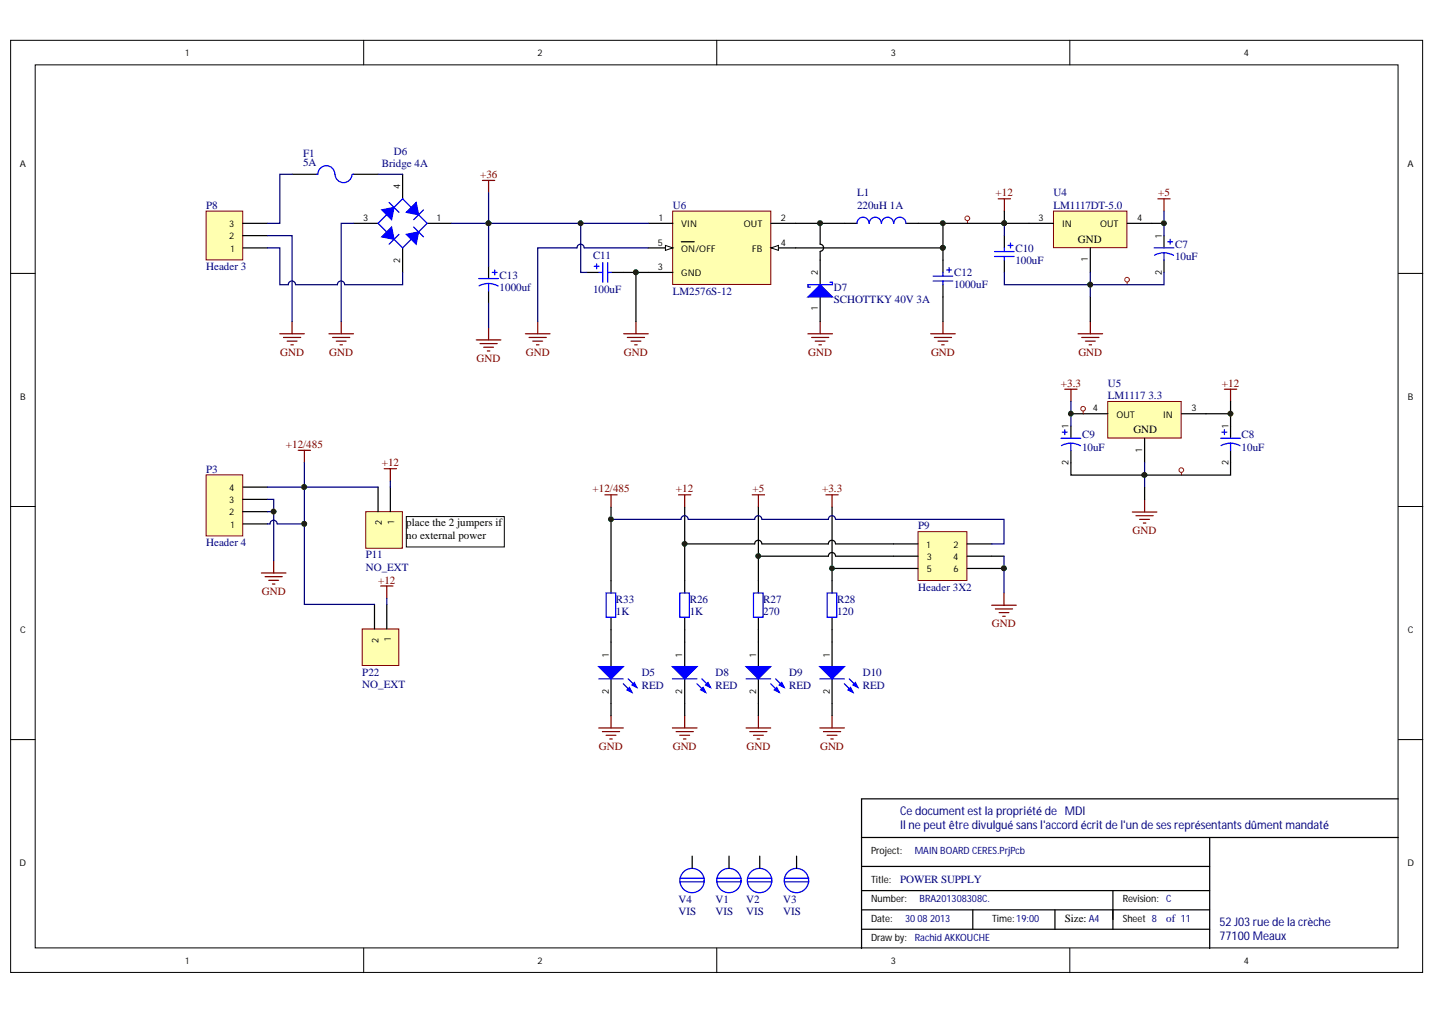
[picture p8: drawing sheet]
<svg xmlns="http://www.w3.org/2000/svg" width="297mm" height="210mm" viewBox="0 0 297 210" stroke-linecap="round" stroke-linejoin="round" font-family="sans-serif">
<g fill="#fff" stroke="#000" stroke-width=".21">
<path d="M2.2 8.3h292.3v193h-292.3z"/>
<path d="M7.3 13.4h282.1v182.8h-282.1z"/>
</g>
<path d="M75.3 8.3v5.1M148.4 8.3v5.1M221.4 8.3v5.1M2.2 56.6h5.1M289.4 56.6h5.1M2.2 104.8h5.1M289.4 104.8h5.1M2.2 153.1h5.1M289.4 153.1h5.1M75.3 196.3v5M148.4 196.3v5M221.4 196.3v5" fill="none" stroke="#000" stroke-width=".21"/>
<path d="M178.3 179.4h72.1M178.3 173.4h111.1M178.3 173.4v22.9M250.4 173.4v22.9M289.4 165.4h-111.1v8M178.3 192.4h72.1M178.3 188.3h72.1M178.3 184.4h72.1M201.4 188.3v4.1M218.4 188.3v4.1M230.4 184.4v8" fill="none" stroke="#000" stroke-width=".25"/>
<path d="M239.7 41.2h2.5M240.9 41.2v2.5M223.1 69.1h5.1M223.9 69.9h3.6M224.7 70.6h2M225.4 71.4h.5M225.7 66.6v2.5" fill="none" stroke="#800000" stroke-width=".25"/>
<path d="M218.1 43.7h15.2v7.6h-15.2z" fill="#ffffb0" stroke="#800000" stroke-width=".21"/>
<path d="M207.9 48.8v2.5M207.9 53.9v2.5M213 46.2h5.1M225.7 51.3v5.1M233.3 46.2h5.1M240.9 48.8v2.5M240.9 53.9v2.5M141.7 132.9v5.1M141.7 140.5v5.1" fill="none" stroke="#000" stroke-width=".25"/>
<path d="M205.9 52.1h4M205.9 53.1h4M207.9 51.3v.8M207.9 53.1v.8M208.7 50.8h1M209.2 50.3v1M238.9 51.3h4.1M240.9 52.3l.9 .1 1.1 .5M240.9 52.3l-.8 .1-1.1 .4M240.9 52.3v1.6M241.7 50h1M242.2 49.5v1.1" fill="none" stroke="#00f" stroke-width=".25"/>
<g fill="none" stroke="#f00" stroke-width=".21">
<path d="M200.3 45.7v.5M233.3 58.4v.5"/>
<circle cx="200.2" cy="45.2" r=".49"/>
<circle cx="233.3" cy="57.9" r=".48"/>
</g>
<path d="M206.6 41.2h2.6M207.9 41.2v2.5" fill="none" stroke="#800000" stroke-width=".25"/>
<path d="M139.2 138h5.1l-2.6 2.5z" fill="#00f"/>
<path d="M139.2 138h5.1l-2.6 2.5zM144.3 141.5l1.8 1.8M145.3 140.5l1.8 1.8" fill="none" stroke="#00f" stroke-width=".25"/>
<path d="M145 142.8l.5-.5 .6 1z" fill="#00f"/>
<path d="M145 142.8l.5-.5 .6 1z" fill="none" stroke="#00f" stroke-width=".25"/>
<path d="M146.1 141.8l.5-.5 .5 1z" fill="#00f"/>
<path d="M140.7 122.8h2v5h-2zM139.2 140.5h5.1M146.1 141.8l.5-.5 .5 1z" fill="none" stroke="#00f" stroke-width=".25"/>
<path d="M141.7 120.2v2.6M141.7 127.8v2.6M157 132.9v5.1M157 140.5v5.1" fill="none" stroke="#000" stroke-width=".25"/>
<path d="M140.5 102.4h2.5M141.7 102.4v2.6M139.2 150.7h5.1M140 151.4h3.5M140.7 152.2h2M141.5 153h.5M141.7 148.1v2.6" fill="none" stroke="#800000" stroke-width=".25"/>
<path d="M154.4 138h5.1l-2.5 2.5z" fill="#00f"/>
<path d="M154.4 138h5.1l-2.5 2.5zM159.5 141.5l1.8 1.8M160.5 140.5l1.8 1.8" fill="none" stroke="#00f" stroke-width=".25"/>
<path d="M160.3 142.8l.5-.5 .5 1z" fill="#00f"/>
<path d="M160.3 142.8l.5-.5 .5 1z" fill="none" stroke="#00f" stroke-width=".25"/>
<path d="M161.3 141.8l.5-.5 .5 1z" fill="#00f"/>
<path d="M154.4 140.5h5.1M161.3 141.8l.5-.5 .5 1z" fill="none" stroke="#00f" stroke-width=".25"/>
<path d="M155.7 102.4h2.6M157 102.4v2.6M154.4 150.7h5.1M155.2 151.4h3.6M156 152.2h2M156.7 153h.5M157 148.1v2.6" fill="none" stroke="#800000" stroke-width=".25"/>
<path d="M172.2 132.9v5.1M172.2 140.5v5.1" fill="none" stroke="#000" stroke-width=".25"/>
<path d="M169.7 138h5.1l-2.6 2.5z" fill="#00f"/>
<path d="M169.7 138h5.1l-2.6 2.5zM174.8 141.5l1.8 1.8M175.8 140.5l1.8 1.8" fill="none" stroke="#00f" stroke-width=".25"/>
<path d="M175.5 142.8l.5-.5 .6 1z" fill="#00f"/>
<path d="M175.5 142.8l.5-.5 .6 1z" fill="none" stroke="#00f" stroke-width=".25"/>
<path d="M176.6 141.8l.5-.5 .5 1z" fill="#00f"/>
<path d="M171.2 122.8h2v5h-2zM169.7 140.5h5.1M176.6 141.8l.5-.5 .5 1z" fill="none" stroke="#00f" stroke-width=".25"/>
<path d="M172.2 120.2v2.6M172.2 127.8v2.6" fill="none" stroke="#000" stroke-width=".25"/>
<path d="M171 102.4h2.5M172.2 102.4v2.6M169.7 150.7h5.1M170.5 151.4h3.5M171.2 152.2h2.1M172 153h.5M172.2 148.1v2.6" fill="none" stroke="#800000" stroke-width=".25"/>
<path d="M139.2 43.7h20.3v15.2h-20.3z" fill="#ffffb0" stroke="#800000" stroke-width=".21"/>
<path d="M159.6 51.3h5.1" fill="none" stroke="#000" stroke-width=".25"/>
<path d="M159.6 51.3l1.5-.5v1z" fill="#fff"/>
<path d="M159.6 51.3l1.5-.5v1z" fill="none" stroke="#000" stroke-width=".21"/>
<path d="M134.2 46.2h5.1M134.2 51.3h5.1" fill="none" stroke="#000" stroke-width=".25"/>
<path d="M137.7 50.8l1.6 .5-1.6 .5z" fill="#fff"/>
<path d="M137.7 50.8l1.6 .5-1.6 .5z" fill="none" stroke="#000" stroke-width=".21"/>
<path d="M134.2 56.4h5.1M141 50h2.7M159.6 46.2h5.1M174.9 46.2h2.5M187.6 46.2h2.5M195.2 53.9v2.5M195.2 58.9v2.6" fill="none" stroke="#000" stroke-width=".25"/>
<g fill="none" stroke="#800000" stroke-width=".25">
<path d="M108.8 69.1h5M109.5 69.9h3.6M110.3 70.6h2M111 71.4h.6M111.3 66.6v2.5M129.1 69.1h5.1M129.9 69.9h3.5M130.6 70.6h2.1M131.4 71.4h.5M131.6 66.6v2.5M167.2 69.1h5.1M168 69.9h3.5"/>
<path d="M168.8 70.6h2M169.5 71.4h.5M169.8 66.6v2.5M192.6 69.1h5.1M193.4 69.9h3.6M194.2 70.6h2M194.9 71.4h.5M195.2 66.6v2.5"/>
</g>
<path d="M179.9 46.2a1.25 1.25 0 0 0-1.3-1.2 1.25 1.25 0 0 0-1.2 1.2M182.4 46.2a1.25 1.25 0 0 0-1.2-1.2 1.25 1.25 0 0 0-1.3 1.2M185 46.2a1.25 1.25 0 0 0-1.3-1.2 1.25 1.25 0 0 0-1.2 1.2M187.5 46.2a1.25 1.25 0 0 0-1.2-1.2 1.25 1.25 0 0 0-1.3 1.2M193.2 57.2h4M193.2 58.2h4M195.2 56.4v.8M195.2 58.2v.7M196 55.9h1M196.5 55.4v1" fill="none" stroke="#00f" stroke-width=".25"/>
<path d="M190 110.1h10.1v10.1h-10.1z" fill="#ffffb0" stroke="#800000" stroke-width=".21"/>
<path d="M169.8 53.9v5M169.8 61.5v5.1M184.9 112.6h5.1M184.9 115.1h5.1M184.9 117.7h5.1M200.2 112.6h5.1M200.2 115.1h5.1M200.2 117.7h5.1" fill="none" stroke="#000" stroke-width=".25"/>
<path d="M205.3 125.3h5.1M206 126.1h3.6M206.8 126.8h2M207.6 127.6h.5M207.8 122.8v2.5" fill="none" stroke="#800000" stroke-width=".25"/>
<path d="M167.2 61.5l2.6-2.6 2.5 2.6z" fill="#00f"/>
<path d="M78.3 46.2l5-5 5.1 5-5.1 5.1zM80.5 41.9l2.1 2.1M123 55.1h1M123.5 54.6v1M124 56.4h.8M124.8 54.4v4M125.8 56.4h.8M125.8 54.4v4M171.8 58.4h.5v.5h-5.1v.5h.5M167.2 61.5l2.6-2.6 2.5 2.6zM156 122.8h1.9v5h-1.9z" fill="none" stroke="#00f" stroke-width=".25"/>
<path d="M83.3 36.1v5.1M73.2 46.2h5.1M83.3 51.3v5.1M88.4 46.2h5.1M121.5 56.4h2.5M126.6 56.4h2.5M157 120.2v2.6M157 127.8v2.6" fill="none" stroke="#000" stroke-width=".25"/>
<path d="M79 43.4l2.6-.5-.5 2.6z" fill="#00f"/>
<path d="M79 43.4l2.6-.5-.5 2.6zM87.7 43.4l-2.1 2.1" fill="none" stroke="#00f" stroke-width=".25"/>
<path d="M84.1 44l2-2.1 .5 2.6z" fill="#00f"/>
<path d="M82.6 48.5l-2.1 2.1M84.1 44l2-2.1 .5 2.6z" fill="none" stroke="#00f" stroke-width=".25"/>
<path d="M79 49l2.1-2 .5 2.5z" fill="#00f"/>
<path d="M79 49l2.1-2 .5 2.5zM85.6 47l2.1 2" fill="none" stroke="#00f" stroke-width=".25"/>
<path d="M84.1 48.5l2.5-.5-.5 2.6z" fill="#00f"/>
<path d="M65.5 36.1h.3M65.8 36a1.75 1.75 0 0 1 1.8-1.7 1.75 1.75 0 0 1 1.7 1.8M69.4 36.1a1.75 1.75 0 0 0 1.7 1.7 1.75 1.75 0 0 0 1.8-1.7M72.9 36.1h.3M84.1 48.5l2.5-.5-.5 2.6z" fill="none" stroke="#00f" stroke-width=".25"/>
<path d="M68.1 69.1h5.1M68.9 69.9h3.5M69.6 70.6h2M70.4 71.4h.5M70.6 66.6v2.5" fill="none" stroke="#800000" stroke-width=".25"/>
<path d="M60.5 36.1h5M73.2 36.1h5.1" fill="none" stroke="#000" stroke-width=".25"/>
<path d="M42.7 43.7h7.5v10.1h-7.5z" fill="#ffffb0" stroke="#800000" stroke-width=".21"/>
<path d="M50.3 51.3h5.1M50.3 48.8h5.1M50.3 46.2h5.1M101.1 55.1v2.6M101.1 60.2v2.5M143.3 177.2v2.6M150.9 177.2v2.6M157.3 177.2v2.6M164.9 177.2v2.6" fill="none" stroke="#000" stroke-width=".25"/>
<path d="M99.9 37.3h2.5M101.1 37.3v2.6M57.9 69.1h5.1M58.7 69.9h3.5M59.4 70.6h2.1M60.2 71.4h.5M60.5 66.6v2.5M98.6 70.4h5.1M99.4 71.1h3.5M100.1 71.9h2.1M100.9 72.6h.5M101.1 67.8v2.6" fill="none" stroke="#800000" stroke-width=".25"/>
<g fill="none" stroke="#00f" stroke-width=".25">
<path d="M99.1 57.7h4.1M101.1 58.7l1.3 .2 .7 .3M101.1 58.7l-1.2 .2-.7 .3M101.1 58.7v1.5M101.9 56.4h1M102.4 55.9v1M140.7 181.8h5.1M140.7 182.6h5.1M148.4 181.8h5M148.4 182.6h5M154.7 181.8h5.1M154.7 182.6h5.1"/>
<path d="M162.3 181.8h5.1M162.3 182.6h5.1"/>
<circle cx="143.3" cy="182.3" r="2.52"/>
<circle cx="150.9" cy="182.3" r="2.52"/>
<circle cx="157.2" cy="182.3" r="2.52"/>
<circle cx="164.9" cy="182.3" r="2.52"/>
</g>
<path d="M229.3 83.1h15.2v7.6h-15.2z" fill="#ffffb0" stroke="#800000" stroke-width=".21"/>
<path d="M221.7 88.2v2.5M221.7 93.3v2.5M224.2 85.6h5.1M236.9 90.7v5.1M244.6 85.6h5M254.7 88.2v2.5M254.7 93.3v2.5" fill="none" stroke="#000" stroke-width=".25"/>
<path d="M220.4 80.6h2.5M221.7 80.6v2.5M234.4 106h5.1M235.1 106.8h3.6M235.9 107.5h2M236.7 108.3h.5M236.9 103.5v2.5" fill="none" stroke="#800000" stroke-width=".25"/>
<g fill="none" stroke="#f00" stroke-width=".21">
<path d="M224.2 85.1v.5M244.6 97.8v.5"/>
<circle cx="224.2" cy="84.6" r=".48"/>
<circle cx="244.5" cy="97.3" r=".48"/>
</g>
<path d="M219.6 90.7h4.1M219.9 89.5h1M220.4 89v1M221.7 91.7l-1.2 .2-.8 .3M221.7 91.7l1.2 .2 .7 .4M221.7 91.7v1.6M252.7 90.7h4.1M252.9 89.5h1.1M253.5 89v1M254.7 91.7l-1.2 .2-.7 .3M254.7 91.7l1.2 .2 .8 .4M254.7 91.7v1.6" fill="none" stroke="#00f" stroke-width=".25"/>
<path d="M42.7 98.3h7.5v12.6h-7.5z" fill="#ffffb0" stroke="#800000" stroke-width=".21"/>
<path d="M50.3 108.5h5.1M50.3 105.9h5.1M50.3 103.4h5.1M50.3 100.8h5.1" fill="none" stroke="#000" stroke-width=".25"/>
<path d="M61.7 93.2h2.6M63 93.2v2.6M54.1 118.6h5.1M54.9 119.4h3.5M56.6 116.1v2.5M55.6 120.1h2.1M56.4 120.9h.5" fill="none" stroke="#800000" stroke-width=".25"/>
<path d="M75.7 105.9h7.6v7.6h-7.6z" fill="#ffffb0" stroke="#800000" stroke-width=".21"/>
<path d="M78.3 100.8v5.1M80.8 100.8v5.1" fill="none" stroke="#000" stroke-width=".25"/>
<path d="M79.5 97h2.6M80.8 97v2.6" fill="none" stroke="#800000" stroke-width=".25"/>
<path d="M75 130.2h7.6v7.6h-7.6z" fill="#ffffb0" stroke="#800000" stroke-width=".21"/>
<path d="M77.5 125.1v5.1M80.1 125.1v5.1M126.5 132.9v5.1M126.5 140.5v5.1" fill="none" stroke="#000" stroke-width=".25"/>
<path d="M78.8 121.3h2.5M80.1 121.3v2.5" fill="none" stroke="#800000" stroke-width=".25"/>
<path d="M123.9 138h5.1l-2.5 2.5z" fill="#00f"/>
<path d="M123.9 138h5.1l-2.5 2.5zM129 141.5l1.8 1.8M130 140.5l1.8 1.8" fill="none" stroke="#00f" stroke-width=".25"/>
<path d="M129.8 142.8l.5-.5 .5 1z" fill="#00f"/>
<path d="M129.8 142.8l.5-.5 .5 1z" fill="none" stroke="#00f" stroke-width=".25"/>
<path d="M130.8 141.8l.5-.5 .5 1z" fill="#00f"/>
<path d="M125.5 122.8h1.9v5h-1.9zM123.9 140.5h5.1M130.8 141.8l.5-.5 .5 1z" fill="none" stroke="#00f" stroke-width=".25"/>
<path d="M126.5 120.2v2.6M126.5 127.8v2.6" fill="none" stroke="#000" stroke-width=".25"/>
<path d="M125.2 102.4h2.5M126.5 102.4v2.6M123.9 150.7h5.1M124.7 151.4h3.6M125.5 152.2h2M126.2 153h.5M126.5 148.1v2.6" fill="none" stroke="#800000" stroke-width=".25"/>
<path d="M84.1 106.9h20.3v6.3h-20.3z" fill="#fff" stroke="#000" stroke-width=".21"/>
<path d="M253.5 80.6h2.5M254.7 80.6v2.5" fill="none" stroke="#800000" stroke-width=".25"/>
<g fill="none" stroke="#000080" stroke-width=".25">
<path d="M60.5 36.1h-2.6v10.1h-2.5M78.3 36.1h5M101.1 39.9v15.2M55.4 48.8h5.1v17.8M55.4 51.3h2.5v7.6h1.8M61.2 58.9a.75 .75 0 0 0-.8-.7 .75 .75 0 0 0-.7 .7M71.3 58.9a.75 .75 0 0 0-.7-.7 .75 .75 0 0 0-.8 .7h-8.6M73.2 46.2h-2.6v20.4M83.3 56.4v2.5h-11.9M93.5 46.2h40.7M120.2 46.2v10.2h1.3M120.9 51.3a.74 .74 0 0 0-.7-.7 .74 .74 0 0 0-.8 .7h-8.1v15.3"/>
<path d="M121 51.3h13.2M207.9 56.4v2.5h33v-2.5M207.9 46.2v2.6M225.7 56.4v5.1M240.9 43.7v5.1M101.1 62.7v5.1M63 95.8v12.7M80.8 99.6v1.2M221.7 83.1v5.1M236.9 95.8v5.1M55.4 103.4h1.2v12.7M55.4 105.9h1.2"/>
<path d="M55.4 100.8h22.9M57.4 108.5a.74 .74 0 0 0-.8-.8 .74 .74 0 0 0-.7 .8h-.5M57.4 108.5h5.6M63 108.5v16.6h14.5M142.4 107.5a.74 .74 0 0 0-.7-.7 .74 .74 0 0 0-.7 .7h-14.5M157.7 107.5a.74 .74 0 0 0-.7-.7 .74 .74 0 0 0-.8 .7h-13.7M172.9 107.5a.74 .74 0 0 0-.7-.7 .74 .74 0 0 0-.7 .7h-13.8M173 107.5h34.8v5.1h-2.5M207.8 115.1v7.7M80.1 123.8v1.3"/>
</g>
<g fill="#008000" stroke="#008000" stroke-width=".21">
<circle cx="225.7" cy="58.9" r=".49"/>
<circle cx="207.9" cy="46.2" r=".48"/>
<circle cx="141.7" cy="112.6" r=".48"/>
<circle cx="157" cy="115.1" r=".48"/>
<circle cx="172.2" cy="117.6" r=".48"/>
<circle cx="195.2" cy="51.3" r=".49"/>
<circle cx="195.2" cy="46.2" r=".49"/>
<circle cx="207.8" cy="117.6" r=".48"/>
<circle cx="131.6" cy="56.4" r=".48"/>
<circle cx="169.7" cy="46.2" r=".48"/>
<circle cx="240.9" cy="46.2" r=".49"/>
<circle cx="120.2" cy="46.2" r=".48"/>
<circle cx="101.1" cy="46.2" r=".48"/>
<circle cx="236.9" cy="98.3" r=".49"/>
<circle cx="221.6" cy="85.6" r=".48"/>
<circle cx="56.6" cy="105.9" r=".48"/>
<circle cx="63" cy="100.8" r=".48"/>
<circle cx="63" cy="108.4" r=".48"/>
<circle cx="126.5" cy="107.5" r=".48"/>
<circle cx="254.7" cy="85.6" r=".48"/>
</g>
<g fill="none" stroke="#000" stroke-width=".25">
<path d="M129.1 56.4h5.1M131.6 56.4v10.2M164.7 46.2h10.2M164.7 51.3h30.5M169.8 46.2v4.4a.74 .74 0 0 1 .7 .7 .74 .74 0 0 1-.7 .7M169.8 52.1v1.8M190.1 46.2h17.8M195.2 46.2v7.7M207.9 46.2h5.1M207.9 43.7v2.5M238.4 46.2h2.5M195.2 61.5v5.1"/>
<path d="M225.7 61.5v5.1M221.7 95.8v2.5h33v-2.5M221.7 85.6h2.5M249.6 85.6h5.1v2.6M254.7 83.1v2.5M126.5 105v15.2M141.7 105v15.2M157 105v15.2M157.7 112.6a.74 .74 0 0 0-.7-.8 .74 .74 0 0 0-.8 .8h-14.5M172.2 105v15.2M172.2 117.7h12.7M172.9 112.6a.74 .74 0 0 0-.7-.8 .74 .74 0 0 0-.7 .8h-13.8"/>
<path d="M172.9 115.1a.74 .74 0 0 0-.7-.7 .74 .74 0 0 0-.7 .7h-14.5M173 112.6h11.9M173 115.1h11.9M205.3 115.1h2.5M205.3 117.7h2.5M236.9 100.9v2.6M126.5 130.4v2.5M141.7 130.4v2.5M157 130.4v2.5M172.2 130.4v2.5M126.5 145.6v2.5M141.7 145.6v2.5"/>
<path d="M157 145.6v2.5M172.2 145.6v2.5"/>
</g>
<g font-size="2.5" fill="#000080">
<text x="186.3" y="171.7">Il ne peutêtre divulgué sans l'accordécrit de l'un de ses représentants dûment mandaté</text>
<text x="186.3" y="168.7">Ce document est la propriété de MDI</text>
<text x="252.4" y="191.7">52 J03 rue de la crèche</text>
<text x="252.4" y="194.7">77100 Meaux</text>
</g>
<g font-size="2.3" fill="#000080">
<text x="62.7" y="32.4">F1</text>
<text x="62.7" y="34.4">5A</text>
<text x="79" y="34.6">Bridge 4A</text>
<text x="81.6" y="32">D6</text>
<text x="177.4" y="40.6">L1</text>
<text x="218.1" y="40.6">U4</text>
<text x="42.7" y="43.2">P8</text>
<text x="139.3" y="43.2">U6</text>
<text x="177.4" y="43.2">220uH 1A</text>
<text x="218.1" y="43.2">LM1117DT-5.0</text>
<text x="122.8" y="53.6">C11</text>
<text x="210.2" y="52.1">C10</text>
<text x="243.2" y="51.3">C7</text>
<text x="243.2" y="53.9">10uF</text>
<text x="42.7" y="55.9">Header 3</text>
<text x="103.4" y="57.7">C13</text>
<text x="197.5" y="57.2">C12</text>
<text x="197.5" y="59.7">1000uF</text>
<text x="210.2" y="54.6">100uF</text>
<text x="103.4" y="60.2">1000uf</text>
<text x="122.8" y="60.7">100uF</text>
<text x="139.3" y="61">LM2576S-12</text>
<text x="172.6" y="60.2">D7</text>
<text x="172.6" y="62.7">SCHOTTKY 40V 3A</text>
<text x="229.3" y="80.1">U5</text>
<text x="229.3" y="82.6">LM1117 3.3</text>
<text x="224" y="90.7">C9</text>
<text x="224" y="93.3">10uF</text>
<text x="257" y="90.7">C8</text>
<text x="257" y="93.3">10uF</text>
<text x="42.7" y="97.8">P3</text>
<text x="42.7" y="113">Header 4</text>
<text x="190.1" y="109.6">P9</text>
<text x="75.7" y="115.6">P11</text>
<text x="75.7" y="118.1">NO_EXT</text>
<text x="127.5" y="124.8">R33</text>
<text x="142.8" y="124.8">R26</text>
<text x="158" y="124.8">R27</text>
<text x="173.3" y="124.8">R28</text>
<text x="190.1" y="122.2">Header 3X2</text>
<text x="127.5" y="127.3">1K</text>
<text x="142.8" y="127.3">1K</text>
<text x="158" y="127.3">270</text>
<text x="173.3" y="127.3">120</text>
<text x="75" y="139.9">P22</text>
<text x="75" y="142.4">NO_EXT</text>
<text x="132.8" y="142.6">RED</text>
<text x="132.8" y="140">D5</text>
<text x="148.1" y="142.6">RED</text>
<text x="148.1" y="140">D8</text>
<text x="163.4" y="142.6">RED</text>
<text x="163.4" y="140">D9</text>
<text x="178.6" y="142.6">RED</text>
<text x="178.6" y="140">D10</text>
<text x="186.3" y="182.8">POWER SUPPLY</text>
<text x="140.5" y="186.9">V4</text>
<text x="140.5" y="189.4">VIS</text>
<text x="148.1" y="186.9">V1</text>
<text x="148.1" y="189.4">VIS</text>
<text x="154.5" y="186.9">V2</text>
<text x="154.5" y="189.4">VIS</text>
<text x="162.1" y="186.9">V3</text>
<text x="162.1" y="189.4">VIS</text>
</g>
<g font-size="2.3" fill="#800000">
<text x="99.4" y="36.8">+36</text>
<text x="206.1" y="40.6">+12</text>
<text x="239.7" y="40.6">+5</text>
<text x="58" y="73.7">GND</text>
<text x="68.1" y="73.7">GND</text>
<text x="98.6" y="75">GND</text>
<text x="108.8" y="73.7">GND</text>
<text x="129.1" y="73.7">GND</text>
<text x="167.3" y="73.7">GND</text>
<text x="192.7" y="73.7">GND</text>
<text x="223.2" y="73.7">GND</text>
<text x="219.6" y="80.1">+3.3</text>
<text x="252.9" y="80.1">+12</text>
<text x="59.2" y="92.7">+12/485</text>
<text x="79" y="96.6">+12</text>
<text x="122.7" y="101.9">+12/485</text>
<text x="139.9" y="101.9">+12</text>
<text x="155.7" y="101.9">+5</text>
<text x="170.2" y="101.9">+3.3</text>
<text x="234.4" y="110.6">GND</text>
<text x="54.2" y="123.2">GND</text>
<text x="78.3" y="120.8">+12</text>
<text x="205.3" y="129.9">GND</text>
<text x="124" y="155.2">GND</text>
<text x="139.3" y="155.2">GND</text>
<text x="154.5" y="155.2">GND</text>
<text x="169.8" y="155.2">GND</text>
</g>
<g font-size="2.3">
<text x="223.1" y="50.3">GND</text>
<text x="234.6" y="89.7">GND</text>
<text x="84.1" y="109">place the 2 jumpers if</text>
<text x="84.1" y="111.5">no external power</text>
<text x="220.4" y="190.9">Size: A4</text>
</g>
<g font-size="2.1">
<text x="180.3" y="176.8">Project:</text>
<text x="180.3" y="182.8">Title:</text>
<text x="180.3" y="186.8">Number:</text>
<text x="180.3" y="190.8">Date:</text>
<text x="205.4" y="190.8">Time:19:00</text>
<text x="232.4" y="186.8">Revision:</text>
<text x="232.4" y="190.8">Sheet 8 of 11</text>
<text x="180.3" y="194.8">Draw by:</text>
</g>
<g font-size="2.1" fill="#000080">
<text x="189.3" y="176.8">MAIN BOARD CERES.PrjPcb</text>
<text x="187.3" y="190.8">30 08 2013</text>
<text x="190.4" y="186.8">BRA201308308C.</text>
<text x="241.4" y="186.8">C</text>
<text x="189.3" y="194.8">Rachid AKKOUCHE</text>
</g>
<g font-size="1.9">
<text x="38.4" y="11.7">1</text>
<text x="111.3" y="11.7">2</text>
<text x="184.4" y="11.7">3</text>
<text x="257.4" y="11.7">4</text>
<text x="4.1" y="34.5">A</text>
<text x="291.4" y="34.5">A</text>
<text x="82.9" y="39.1" transform="rotate(-90 82.9 39.1)">4</text>
<text x="47.5" y="47">3</text>
<text x="75.2" y="45.8">3</text>
<text x="90.5" y="45.8">1</text>
<text x="136.5" y="45.8">1</text>
<text x="141" y="47">VIN</text>
<text x="154" y="47">OUT</text>
<text x="161.6" y="45.8">2</text>
<text x="215" y="45.8">3</text>
<text x="219.8" y="47">IN</text>
<text x="227.7" y="47">OUT</text>
<text x="235.4" y="45.8">4</text>
<text x="47.5" y="49.6">2</text>
<text x="47.8" y="52.1">1</text>
<text x="136.2" y="50.8">5</text>
<text x="141" y="52.1">ON/OFF</text>
<text x="155.7" y="52.1">FB</text>
<text x="161.6" y="50.8">4</text>
<text x="240.5" y="49.3" transform="rotate(-90 240.5 49.3)">1</text>
<text x="82.9" y="54.4" transform="rotate(-90 82.9 54.4)">2</text>
<text x="136.2" y="55.9">3</text>
<text x="141" y="57.2">GND</text>
<text x="169.3" y="56.9" transform="rotate(-90 169.3 56.9)">2</text>
<text x="225.2" y="54.1" transform="rotate(-90 225.2 54.1)">1</text>
<text x="240.5" y="57" transform="rotate(-90 240.5 57)">2</text>
<text x="169.3" y="64.3" transform="rotate(-90 169.3 64.3)">1</text>
<text x="4.1" y="82.8">B</text>
<text x="291.4" y="82.8">B</text>
<text x="221.2" y="88.7" transform="rotate(-90 221.2 88.7)">1</text>
<text x="226.2" y="85.1">4</text>
<text x="231.1" y="86.5">OUT</text>
<text x="240.8" y="86.5">IN</text>
<text x="246.6" y="85.1">3</text>
<text x="254.3" y="88.7" transform="rotate(-90 254.3 88.7)">1</text>
<text x="236.5" y="93.5" transform="rotate(-90 236.5 93.5)">1</text>
<text x="47.4" y="101.6">4</text>
<text x="221.2" y="96.3" transform="rotate(-90 221.2 96.3)">2</text>
<text x="254.3" y="96.3" transform="rotate(-90 254.3 96.3)">2</text>
<text x="47.5" y="106.7">2</text>
<text x="47.5" y="104.2">3</text>
<text x="47.8" y="109.2">1</text>
<text x="79.1" y="108.8" transform="rotate(-90 79.1 108.8)">2</text>
<text x="81.6" y="108.5" transform="rotate(-90 81.6 108.5)">1</text>
<text x="191.8" y="113.4">1</text>
<text x="197.4" y="113.4">2</text>
<text x="191.8" y="115.9">3</text>
<text x="191.8" y="118.4">5</text>
<text x="197.3" y="115.9">4</text>
<text x="197.4" y="118.4">6</text>
<text x="4.1" y="131">C</text>
<text x="291.4" y="131">C</text>
<text x="78.3" y="133" transform="rotate(-90 78.3 133)">2</text>
<text x="80.9" y="132.8" transform="rotate(-90 80.9 132.8)">1</text>
<text x="126" y="135.9" transform="rotate(-90 126 135.9)">1</text>
<text x="141.2" y="135.9" transform="rotate(-90 141.2 135.9)">1</text>
<text x="156.5" y="135.9" transform="rotate(-90 156.5 135.9)">1</text>
<text x="171.8" y="135.9" transform="rotate(-90 171.8 135.9)">1</text>
<text x="126" y="143.6" transform="rotate(-90 126 143.6)">2</text>
<text x="141.2" y="143.6" transform="rotate(-90 141.2 143.6)">2</text>
<text x="156.5" y="143.6" transform="rotate(-90 156.5 143.6)">2</text>
<text x="171.8" y="143.6" transform="rotate(-90 171.8 143.6)">2</text>
<text x="4.1" y="179.3">D</text>
<text x="291.3" y="179.3">D</text>
<text x="38.4" y="199.6">1</text>
<text x="111.3" y="199.6">2</text>
<text x="184.4" y="199.6">3</text>
<text x="257.4" y="199.6">4</text>
</g>
</svg>
